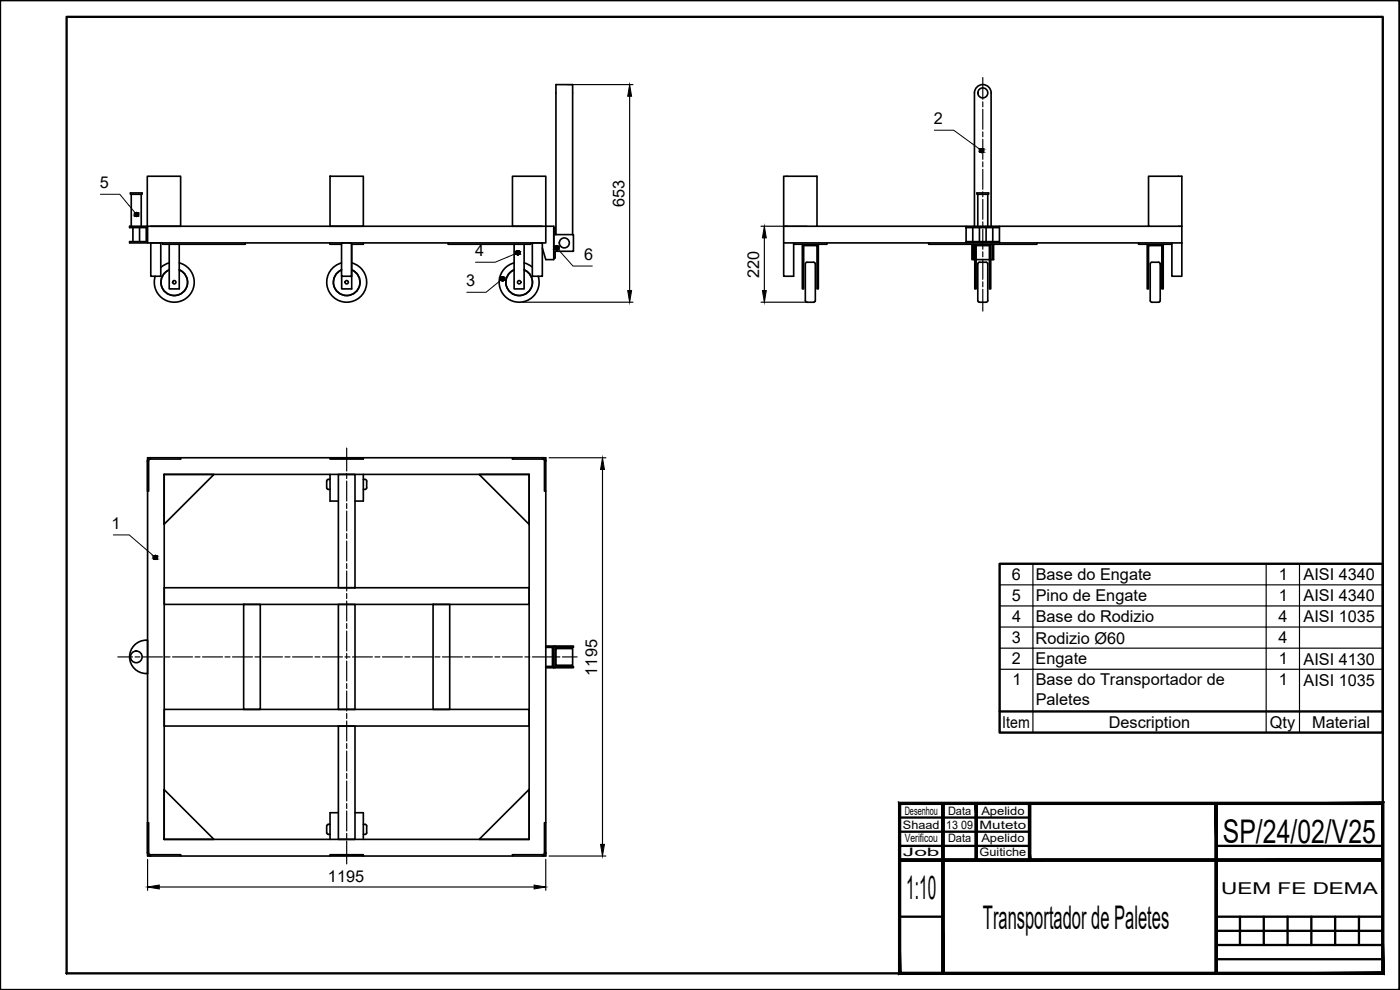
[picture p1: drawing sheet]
<svg xmlns="http://www.w3.org/2000/svg" width="420mm" height="297mm" viewBox="0 0 420 297" stroke-linecap="round" stroke-linejoin="round" font-family="sans-serif">
<!-- layer: MD_Visible -->
<g fill="none" stroke="#000" stroke-width=".5">
<path d="M297.4 27.9v40M297.5 27.9a2.5 2.5 0 0 0-2.5-2.5 2.5 2.5 0 0 0-2.6 2.5v40M39.1 57.9h2.6a.57 .57 0 0 1 .6-.1 .57 .57 0 0 1 .3 .5h-2.5a.58 .58 0 0 1-.6 .1 .58 .58 0 0 1-.4-.5zM39.4 58.3v9.6M42.4 58.3v9.6M99 52.9h10v15h-10zM235.2 52.9h10v15h-10zM293.2 57.9h2.5a.57 .57 0 0 1 .6-.1 .57 .57 0 0 1 .4 .5h-2.6a.57 .57 0 0 1-.6 .1 .57 .57 0 0 1-.3-.5zM293.4 58.3v9.6M296.4 58.3v9.6M39.9 68.3v4.2M41.9 68.3v4.2"/>
<path d="M44.2 67.9h-5.3v.4h5v4.2h-5v.4h5.4M44.3 67.9h119.5v5h-119.5zM44.3 67.9l-.1-15h10v15h-9M45.3 72.9h2.9v10h-2.9zM48.8 72.9v.4h24.8v-.4M50.8 73.3v13.4h3v-13.4M50.8 78.9l-1.4 .5-1.1 .8M53.8 78.9a6 6 0 0 1 4.3 7.4 6 6 0 0 1-7.5 4.1 6 6 0 0 1-4-7.5M99 72.9v.4h3.5M102.5 72.9h3v10h-3zM105.5 73.3v13.4h-3v-3.8M105.5 78.9a6 6 0 0 1 3.5 9.2 6 6 0 0 1-9.9 0 6 6 0 0 1 3.4-9.2"/>
<path d="M109 72.9v.4h-3.5M134.5 72.9v.4h24.8v-.4M154.3 73.3v13.4h3v-13.4M154.3 78.9a6 6 0 0 0-4.3 7.4 6 6 0 0 0 7.5 4.1 6 6 0 0 0 4-7.5M157.3 78.9l1.3 .5 1.2 .8M159.8 72.9h3v10h-3zM162.8 67.9h-9v-15h10v15M163.8 67.9h2.4v10h-2.4l-1-3.5M166.2 68.4h.4v2h5.5v5h-5.5v2h-.4M166.8 70.4v-45h5.1v45M235.2 67.9v5h54.7M235.2 72.9v10h3v-10"/>
<path d="M240.8 73.3v13.4h.4v-13h4v13h.4v-13.4M241.8 78.9l.4-.2h2l.4 .2 .1 10.8a.82 .82 0 0 1-.5 1h-2a1.42 1.42 0 0 1-.5-1.8zM245.2 67.9h44.7M248.2 72.9v.4h-10M278.7 72.9v.4h32.5v-.4M289.9 68.3v-.4h10v.4h-10v4.2M291.7 73.3v4.6h.4v-4.6M291.9 68.3v4.2M292.1 77.9h.4M292.5 73.3v13.4h.4v-13h4v13h.4v-13.4M292.9 77.9h4M293.5 78.9l.4-.2h2l.5 .2v10.8a.82 .82 0 0 1-.5 1h-2a1.41 1.41 0 0 1-.5-1.8z"/>
<path d="M293.9 68.3v4.2M295.9 68.3v4.2M297.3 77.9h.5M297.8 73.3v4.6h.4v-4.6M297.9 68.3v4.2M299.9 68.3v4.6M299.9 72.5h-10v.4h10M299.9 67.9h44.8M299.9 72.9h54.8M341.7 72.9v.4h10M344.3 73.3v13.4h.4v-13h4v13h.4v-13.4M345.3 78.9l.4-.2h2l.4 .2 .1 10.8a.82 .82 0 0 1-.5 1h-2a1.41 1.41 0 0 1-.5-1.8z"/>
<path d="M351.7 72.9v10h3v-10M354.7 67.9h-10v-15h10v20M53.8 81a4 4 0 0 1 1.7 6.1 4 4 0 0 1-6.4 0 4 4 0 0 1 1.7-6.1M105.5 81a4 4 0 0 1 1.7 6.1 4 4 0 0 1-6.3 0 4 4 0 0 1 1.6-6.1M154.3 81a4 4 0 0 0-1.7 6.1 4 4 0 0 0 6.4 0 4 4 0 0 0-1.7-6.1M45.2 137.3a1.02 1.02 0 0 0-1 1v9h.4l.1-9.3 .4-.3h9.1v-.4h-9.9v.7M54.2 137.3h44.8M99 137.3h10v.4h-10zM109 137.3h44.8M153.8 137.3h10v10h-.4l-.1-9.3-.4-.3h-9.1zM162.8 137.3a1 1 0 0 1 1 1M44.3 147.3v99.5"/>
<path d="M49.2 142.3h15l-15 15zM49.3 142.3h109.5v109.5h-109.5zM98 146.3a.81 .81 0 0 0 1 .5M99 143.8l-.9 .3-.1 2.2M99 142.3v8h2.5M101.5 142.3h5v34h-5zM109 143.8l1 .3v2.2M109 142.3v8h-2.5M110.1 146.3a.82 .82 0 0 1-1.1 .5M143.8 142.3h15v15zM163.8 147.3v99.5M49.3 176.3h109.5v5h-109.5z"/>
<path d="M73.1 181.3h5v31.5h-5zM101.5 181.3h5v31.5h-5zM130 181.3h5v31.5h-5zM163.8 193.8h2.4v6.5h-2.4v-.4h2v-5.7h-2zM166.2 193.8h.4v6.5h-.4M166.6 193.8h5.5v.4h-5.5M166.6 199.9h5.5v.4h-5.5M166.8 194.6h5.1v5h-5.1zM43.9 202.1a5 5 0 0 1-5-5.2 5 5 0 0 1 5.4-4.8v10h-.4M49.3 212.8h109.5v5h-109.5zM101.5 217.8h5v34h-5zM49.2 236.9l15 14.9h-15z"/>
<path d="M44.2 246.8h.4v9.1l.3 .5 9.3 .1v.3h-9a1.02 1.02 0 0 1-1-1zM44.3 256.2v.6h.9M54.2 256.8h44.8M99 247.4l-.9 .2-.1 2.2a.81 .81 0 0 0 1 .5M99 256.5h10v.3h-10zM101.5 243.8h-2.5v8M106.5 243.8h2.5v8M109 247.4l1 .2v2.2a.81 .81 0 0 1-1 .5M109 256.8h44.8M143.8 251.8l15-14.9v14.9zM163.8 255.8v-9h-.4l-.1 9.4-.4 .2-9.1 .1v.3h9M163.8 255.8v1h-1"/>
<path d="M163.8 255.8a1 1 0 0 1-1 1"/>
<circle cx="295" cy="27.9" r="1.5"/>
<circle cx="169.4" cy="72.9" r="1.5"/>
<circle cx="52.3" cy="84.7" r=".5"/>
<circle cx="104.1" cy="84.7" r=".5"/>
<circle cx="155.8" cy="84.7" r=".5"/>
<circle cx="40.9" cy="197.1" r="1.75"/>
</g>
<!-- layer: contornos visiveis -->
<g fill="none" stroke="#000" stroke-width=".7">
<path d="M0 .1h420v296.9h-420zM20 5.1h395v286.9h-395zM300 169.1h115v50.7h-115zM300 213.5h115M270 241h145v51h-145zM270 245.3h39M270 249.5h39M270 253.8h39M270 258h145M283 241v51M293 241v17M309 241v17"/>
<path d="M365 241v51M365 253.8h50M270 275h13M365 275h50M365 279.3h50M372.1 275v8.5M379.3 275v8.5M386.4 275v8.5M393.6 275v8.5M400.7 275v8.5M407.8 275v8.5M365 283.5h50"/>
<path d="M365 287.8h50"/>
</g>
<g fill="#000" stroke="#000" stroke-width=".3">
<path d="M270 257.7v.7l145-.7zM270 258.4l145-.7v.7z"/>
<path d="M282.6 241l.7 51v-51zM282.6 241l.7 51h-.7z"/>
<path d="M292.6 241v17h.7zM292.6 241h.7v17z"/>
<path d="M292.6 241l.7 17v-17zM292.6 241l.7 17h-.7z"/>
<path d="M308.6 241v17h.7zM308.6 241h.7v17z"/>
<path d="M308.6 241l.7 17v-17zM308.6 241l.7 17h-.7z"/>
<path d="M364.6 241l.7 51v-51zM364.6 241l.7 51h-.7z"/>
<path d="M270 258.4h145v-.7zM270 257.7h145l-145 .7z"/>
<path d="M270.3 291.7l-.7 .7 145-.7zM269.6 292.4l145-.7 .7 .7zM414.6 241.4v50.3l.7 .7zM414.6 241.4l.7-.7v51.7zM270.3 241.4h144.3l.7-.7zM269.6 240.7h145.7l-145 .7zM269.6 240.7l.7 51v-50.3zM269.6 240.7l.7 51-.7 .7z"/>
<path d="M282.6 241v51h.7zM282.6 241h.7v51z"/>
<path d="M364.6 241v51h.7zM364.6 241h.7v51z"/>
</g>
<!-- layer: cotagem -->
<g fill="none" stroke="#000" stroke-width=".35">
<path d="M170.3 25.4h19.7M189 28.9v58.3M228.4 67.9h13.8M229.4 71.4v15.8M156.8 90.7h33.2M228.4 90.7h13.8M164.8 137.3h17M180.8 140.9v112.5M300 169.1h115v50.7h-115zM300 175.5h115M310 169.1v50.7M380 169.1v50.7"/>
<path d="M390 169.1v50.7M300 194.5h115M300 188.1h115M300 181.8h115M300 200.8h115M300 213.5h115M44.3 257.8v9.3M163.8 257.8v9.3M164.8 256.8h17M47.8 266.1h112.5"/>
</g>
<path d="M189 25.4l.5 3.5h-1.1zM229.4 67.9l.6 3.5h-1.2zM188.4 87.2h1.1l-.5 3.5zM228.8 87.2h1.2l-.6 3.5zM180.8 137.3l.6 3.6h-1.2zM180.2 253.4h1.2l-.6 3.4zM44.3 266.1l3.5-.5v1.1zM160.3 265.6l3.5 .5-3.5 .6z" fill="#000" stroke="#000" stroke-width=".3"/>
<!-- layer: AM_5 -->
<path d="M280.4 39.1h5.8l7.9 5.7M30.1 58.3h5.9l4.6 5.6M154.8 76.1l-6.2 2.6h-5.9M167.5 74.8l4.5 5h5.8M150.3 84l-4.4 3.7h-5.8M34 160.5h4.8l7.4 6.4" fill="none" stroke="#000" stroke-width=".3"/>
<g fill="#000" stroke="#000" stroke-width=".3">
<path d="M294.4 45.8h.3zM294.5 44.6h.1zM40.8 65h.3zM40.9 63.7h.1zM155.3 76.4h.3zM155.3 75.2h.2zM167 75h.2zM167 73.8h.2zM150.7 84.3h.3zM150.7 83h.2zM46.5 167.9h.3zM46.5 166.6h.2z"/>
<path d="M294.4 45.8h.2zM294.5 45.8h.1z"/>
<path d="M294.5 44.6h.2zM294.4 44.6h.3z"/>
<path d="M294.4 44.6h.4zM294.4 44.6h.4z"/>
<path d="M294.4 44.6h.4zM294.3 44.6h.5z"/>
<path d="M294.4 45.8h.4zM294.4 45.8h.3z"/>
<path d="M294.3 44.6h.6zM294.3 44.6h.6z"/>
<path d="M294.3 45.7h.5zM294.3 45.7l.5 .1z"/>
<path d="M294.3 44.6l.6 .1zM294.2 44.7h.7z"/>
<path d="M294.3 45.7h.6zM294.3 45.7h.5z"/>
<path d="M294.2 44.7h.8zM294.2 44.7h.8z"/>
<path d="M294.2 45.7h.7zM294.2 45.7h.7z"/>
<path d="M294.2 44.7h.8zM294.2 44.7h.8z"/>
<path d="M294.2 45.6h.8zM294.2 45.6l.7 .1z"/>
<path d="M294.1 44.7l1 .1zM294.1 44.7l1 .1z"/>
<path d="M294.1 45.6h.9zM294.1 45.6h.9z"/>
<path d="M294.1 44.8h1zM294.1 44.8h1z"/>
<path d="M294.1 45.6h1zM294.1 45.6h.9z"/>
<path d="M294.1 44.8l1 .1zM294.1 44.8l1 .1z"/>
<path d="M294.1 45.5h1zM294.1 45.5l1 .1z"/>
<path d="M294 44.9h1.2zM294 44.9h1.2z"/>
<path d="M294 45.5h1.1zM294 45.5h1.1z"/>
<path d="M294 44.9l1.2 .1zM294 44.9l1.2 .1z"/>
<path d="M294 45.4h1.2zM294 45.4l1.1 .1z"/>
<path d="M294 45h1.2zM294 45h1.2z"/>
<path d="M294 45.3h1.2zM294 45.3l1.2 .1z"/>
<path d="M294 45l1.2 .1zM294 45l1.2 .1z"/>
<path d="M294 45.1l1.2 .1zM294 45.1l1.2 .1z"/>
<path d="M294 45.2l1.2 .1zM294 45.2l1.2 .1z"/>
<path d="M294 45.3h1.2zM294 45.3h1.2z"/>
<path d="M294 45.2h1.2zM294 45.2h1.2z"/>
<path d="M40.8 65h.2zM40.9 65h.1z"/>
<path d="M40.9 63.7l.2 .1zM40.8 63.8h.3z"/>
<path d="M40.8 63.8h.4zM40.8 63.8h.4z"/>
<path d="M40.8 63.8h.4zM40.7 63.8h.5z"/>
<path d="M40.8 64.9h.4zM40.8 64.9l.3 .1z"/>
<path d="M40.7 63.8h.6zM40.7 63.8h.6z"/>
<path d="M40.7 64.9h.5zM40.7 64.9h.5z"/>
<path d="M40.7 63.8h.6zM40.6 63.8h.7z"/>
<path d="M40.7 64.9h.6zM40.7 64.9h.5z"/>
<path d="M40.6 63.8l.8 .1zM40.6 63.8l.8 .1z"/>
<path d="M40.6 64.9h.7zM40.6 64.9h.7z"/>
<path d="M40.6 63.9h.8zM40.5 63.9h.9z"/>
<path d="M40.6 64.8h.8zM40.6 64.8l.7 .1z"/>
<path d="M40.5 63.9l1 .1zM40.5 63.9l1 .1z"/>
<path d="M40.5 64.8h.9zM40.5 64.8h.9z"/>
<path d="M40.5 64h1zM40.5 64h1z"/>
<path d="M40.5 64.7h1zM40.5 64.7l.9 .1z"/>
<path d="M40.4 64l1.1 .1zM40.4 64l1.1 .1z"/>
<path d="M40.4 64.7h1.1zM40.4 64.7h1.1z"/>
<path d="M40.4 64.1h1.2zM40.4 64.1h1.2z"/>
<path d="M40.4 64.6h1.1zM40.4 64.6l1.1 .1z"/>
<path d="M40.4 64.1l1.2 .1zM40.4 64.1l1.2 .1z"/>
<path d="M40.4 64.6h1.2zM40.4 64.6h1.1z"/>
<path d="M40.4 64.2h1.2zM40.4 64.2h1.2z"/>
<path d="M40.4 64.5h1.2zM40.4 64.5l1.2 .1z"/>
<path d="M40.4 64.2l1.2 .1zM40.4 64.2l1.2 .1z"/>
<path d="M40.4 64.5h1.2zM40.4 64.5h1.2z"/>
<path d="M40.3 64.3l1.3 .1zM40.3 64.3l1.3 .1z"/>
<path d="M40.3 64.4h1.3zM40.3 64.4h1.3z"/>
<path d="M40.3 64.4h1.3zM40.3 64.4l1.3 .1z"/>
<path d="M155.3 76.4l.2 .1zM155.3 76.5h.2z"/>
<path d="M155.3 75.2h.3zM155.3 75.2h.3z"/>
<path d="M155.3 75.2h.3zM155.2 75.2h.4z"/>
<path d="M155.2 75.2l.5 .1zM155.2 75.3h.5z"/>
<path d="M155.2 76.4h.4zM155.2 76.4h.4z"/>
<path d="M155.2 75.3h.5zM155.1 75.3h.6z"/>
<path d="M155.2 76.4h.5zM155.2 76.4h.4z"/>
<path d="M155.1 75.3h.7zM155 75.3h.8z"/>
<path d="M155.1 76.4h.6zM155.1 76.4h.6z"/>
<path d="M155 75.3l.8 .1zM155 75.4h.8z"/>
<path d="M155 76.3h.8zM155 76.3l.7 .1z"/>
<path d="M155 75.4h.9zM155 75.4h.9z"/>
<path d="M155 76.3h.8zM155 76.3h.8z"/>
<path d="M155 75.4h.9zM155 75.4h.9z"/>
<path d="M155 76.3h.9zM155 76.3h.8z"/>
<path d="M154.9 75.4l1 .1zM154.9 75.4l1 .1z"/>
<path d="M154.9 76.2h1zM154.9 76.2l1 .1z"/>
<path d="M154.9 75.5l1.1 .1zM154.9 75.5l1.1 .1z"/>
<path d="M154.9 76.2h1zM154.9 76.2h1z"/>
<path d="M154.9 75.6h1.1zM154.9 75.6h1.1z"/>
<path d="M154.9 76.1h1.1zM154.9 76.1l1 .1z"/>
<path d="M154.8 75.6l1.2 .1zM154.8 75.6l1.2 .1z"/>
<path d="M154.8 76.1h1.2zM154.8 76.1h1.2z"/>
<path d="M154.8 75.7h1.2zM154.8 75.7h1.2z"/>
<path d="M154.8 76h1.2zM154.8 76l1.2 .1z"/>
<path d="M154.8 75.7l1.2 .1zM154.8 75.7l1.2 .1z"/>
<path d="M154.8 76h1.2zM154.8 76h1.2z"/>
<path d="M154.8 75.8h1.2zM154.8 75.8h1.2z"/>
<path d="M154.8 75.8l1.2 .1zM154.8 75.8l1.2 .1z"/>
<path d="M154.8 75.9h1.2zM154.8 75.9l1.2 .1z"/>
<path d="M167 75h.2zM167 75h.2z"/>
<path d="M167 73.8h.2zM167 73.8h.2z"/>
<path d="M167 73.8h.3zM166.9 73.8h.4z"/>
<path d="M166.9 73.8h.5zM166.9 73.8h.5z"/>
<path d="M166.9 75h.4zM166.9 75h.3z"/>
<path d="M166.9 73.8h.5zM166.8 73.8h.6z"/>
<path d="M166.9 74.9h.5zM166.9 74.9l.4 .1z"/>
<path d="M166.8 73.8l.7 .1zM166.8 73.9h.7z"/>
<path d="M166.8 74.9h.6zM166.8 74.9h.6z"/>
<path d="M166.8 73.9h.7zM166.7 73.9h.8z"/>
<path d="M166.8 74.9h.7zM166.8 74.9h.6z"/>
<path d="M166.7 73.9h.9zM166.7 73.9h.9z"/>
<path d="M166.7 74.8h.8zM166.7 74.8l.8 .1z"/>
<path d="M166.7 73.9l.9 .1zM166.6 74h1z"/>
<path d="M166.7 74.8h.9zM166.7 74.8h.8z"/>
<path d="M166.6 74h1zM166.6 74h1z"/>
<path d="M166.6 74.8h1zM166.6 74.8h1z"/>
<path d="M166.6 74l1.1 .1zM166.6 74l1.1 .1z"/>
<path d="M166.6 74.7h1zM166.6 74.7l1 .1z"/>
<path d="M166.5 74.1h1.2zM166.5 74.1h1.2z"/>
<path d="M166.5 74.7h1.2zM166.5 74.7h1.1z"/>
<path d="M166.5 74.1l1.2 .1zM166.5 74.1l1.2 .1z"/>
<path d="M166.5 74.6h1.2zM166.5 74.6l1.2 .1z"/>
<path d="M166.5 74.2h1.2zM166.5 74.2h1.2z"/>
<path d="M166.5 74.5h1.2zM166.5 74.5l1.2 .1z"/>
<path d="M166.5 74.2l1.2 .1zM166.5 74.2l1.2 .1z"/>
<path d="M166.5 74.5h1.2zM166.5 74.5h1.2z"/>
<path d="M166.5 74.3l1.2 .1zM166.5 74.3l1.2 .1z"/>
<path d="M166.5 74.4h1.2zM166.5 74.4l1.2 .1z"/>
<path d="M166.5 74.4h1.2zM166.5 74.4h1.2z"/>
<path d="M150.7 84.3h.2zM150.7 84.3h.2z"/>
<path d="M150.7 83h.3zM150.7 83h.3z"/>
<path d="M150.7 83l.3 .1zM150.6 83.1h.4z"/>
<path d="M150.6 83.1h.5zM150.6 83.1h.5z"/>
<path d="M150.6 84.2h.4zM150.6 84.2l.4 .1z"/>
<path d="M150.6 83.1h.5zM150.5 83.1h.6z"/>
<path d="M150.6 84.2h.5zM150.6 84.2h.4z"/>
<path d="M150.5 83.1h.7zM150.5 83.1h.7z"/>
<path d="M150.5 84.2h.6zM150.5 84.2h.6z"/>
<path d="M150.5 83.1l.7 .1zM150.4 83.2h.8z"/>
<path d="M150.5 84.2h.7zM150.5 84.2h.6z"/>
<path d="M150.4 83.2h.9zM150.4 83.2h.9z"/>
<path d="M150.4 84.1h.8zM150.4 84.1l.8 .1z"/>
<path d="M150.4 83.2l.9 .1zM150.4 83.2l.9 .1z"/>
<path d="M150.4 84.1h.9zM150.4 84.1h.8z"/>
<path d="M150.3 83.3h1zM150.3 83.3h1z"/>
<path d="M150.3 84h1zM150.3 84l1 .1z"/>
<path d="M150.3 83.3l1.1 .1zM150.3 83.3l1.1 .1z"/>
<path d="M150.3 84h1zM150.3 84h1z"/>
<path d="M150.3 83.4h1.1zM150.3 83.4h1.1z"/>
<path d="M150.3 83.9h1.1zM150.3 83.9l1 .1z"/>
<path d="M150.2 83.4l1.2 .1zM150.2 83.4l1.2 .1z"/>
<path d="M150.2 83.9h1.2zM150.2 83.9h1.2z"/>
<path d="M150.2 83.5h1.2zM150.2 83.5h1.2z"/>
<path d="M150.2 83.8h1.2zM150.2 83.8l1.2 .1z"/>
<path d="M150.2 83.5l1.2 .1zM150.2 83.5l1.2 .1z"/>
<path d="M150.2 83.6h1.2zM150.2 83.6h1.2z"/>
<path d="M150.2 83.7l1.2 .1zM150.2 83.7l1.2 .1z"/>
<path d="M150.2 83.8h1.2zM150.2 83.8h1.2z"/>
<path d="M150.2 83.6h1.2zM150.2 83.6l1.2 .1z"/>
<path d="M46.5 167.9h.2zM46.5 167.9h.2z"/>
<path d="M46.5 166.6l.3 .1zM46.5 166.7h.3z"/>
<path d="M46.5 166.7h.3zM46.4 166.7h.4z"/>
<path d="M46.4 166.7h.5zM46.4 166.7h.5z"/>
<path d="M46.4 167.9h.4zM46.4 167.9h.4z"/>
<path d="M46.4 166.7h.5zM46.3 166.7h.6z"/>
<path d="M46.4 167.8h.5zM46.4 167.8l.4 .1z"/>
<path d="M46.3 166.7l.7 .1zM46.3 166.8h.7z"/>
<path d="M46.3 167.8h.6zM46.3 167.8h.6z"/>
<path d="M46.3 166.8h.7zM46.2 166.8h.8z"/>
<path d="M46.3 167.8h.7zM46.3 167.8h.6z"/>
<path d="M46.2 166.8h.9zM46.2 166.8h.9z"/>
<path d="M46.2 167.7h.8zM46.2 167.7l.8 .1z"/>
<path d="M46.2 166.8l.9 .1zM46.2 166.8l.9 .1z"/>
<path d="M46.2 167.7h.9zM46.2 167.7h.8z"/>
<path d="M46.1 166.9h1.1zM46.1 166.9h1.1z"/>
<path d="M46.1 167.6h1zM46.1 167.6l1 .1z"/>
<path d="M46.1 166.9l1.1 .1zM46.1 166.9l1.1 .1z"/>
<path d="M46.1 167.6h1.1zM46.1 167.6h1z"/>
<path d="M46.1 167h1.1zM46.1 167h1.1z"/>
<path d="M46.1 167.6h1.1zM46.1 167.6h1.1z"/>
<path d="M46.1 167l1.1 .1zM46.1 167l1.1 .1z"/>
<path d="M46.1 167.5h1.1zM46.1 167.5l1.1 .1z"/>
<path d="M46 167.1h1.3zM46 167.1h1.3z"/>
<path d="M46 167.4h1.2zM46 167.4l1.2 .1z"/>
<path d="M46 167.1l1.3 .1zM46 167.1l1.3 .1z"/>
<path d="M46 167.2l1.3 .1zM46 167.2l1.3 .1z"/>
<path d="M46 167.3l1.3 .1zM46 167.3l1.3 .1z"/>
<path d="M46 167.4h1.3zM46 167.4h1.2z"/>
<path d="M46 167.3h1.3zM46 167.3h1.3z"/>
</g>
<!-- layer: linha de eixo -->
<g fill="none" stroke="#000" stroke-width=".35">
<path d="M294.9 23.3v6.5M294.9 30.6v1.5M294.9 32.8v6M294.9 39.6v1.4M294.9 41.8v6M294.9 48.6v1.5M294.9 50.8v6M294.9 57.5v1.6M294.9 59.8v6M294.9 66.6v1.4M294.9 68.8v6M294.9 75.6v1.5"/>
<path d="M294.9 77.8v6M294.9 84.5v1.5M294.9 86.8v6.5M104 134.4v6.9M104 142.1v1.5M104 144.3v6M104 151.1v1.5M104 153.3v6M104 160.1v1.5M104 162.3v6M104 169.1v1.5M104 171.3v6"/>
<path d="M104 178.1v1.5M35.3 197.1h4.5M40.5 197.1h1.5M42.8 197.1h6M49.5 197.1h1.5M51.8 197.1h6M58.5 197.1h1.5M60.8 197.1h6M67.5 197.1h1.5M69.8 197.1h6M76.5 197.1h1.5M78.8 197.1h6"/>
<path d="M85.5 197.1h1.5M87.8 197.1h6M94.5 197.1h1.5M96.8 197.1h6M103.5 197.1h1.5M104 180.3v6M104 187.1v1.5M104 189.3v6M104 196.1v1.5M104 198.3v6M105.8 197.1h6M112.5 197.1h1.5"/>
<path d="M114.8 197.1h6M121.5 197.1h1.5M123.8 197.1h6M130.5 197.1h1.5M132.8 197.1h6M139.5 197.1h1.5M141.8 197.1h6M148.5 197.1h1.5M150.8 197.1h6M157.5 197.1h1.5M159.8 197.1h6M166.5 197.1h1.5"/>
<path d="M168.8 197.1h4.4M104 205.1v1.5M104 207.3v6M104 214.1v1.5M104 216.3v6M104 223.1v1.5M104 225.3v6M104 232.1v1.5M104 234.3v6M104 241.1v1.5M104 243.3v6M104 250.1v1.5"/>
<path d="M104 252.3v6.9"/>
</g>
<g font-size="9.8">
<text x="367" y="252.8">SP/24/02/V25</text>
<text x="272" y="269.8">1:10</text>
<text x="295" y="278.8">Transportador de Paletes</text>
</g>
<g font-size="4.9">
<text x="280.2" y="37.3">2</text>
<text x="29.9" y="56.5">5</text>
<text x="187.4" y="62.1" transform="rotate(-90 187.4 62.1)">653</text>
<text x="142.6" y="76.9">4</text>
<text x="175.3" y="78">6</text>
<text x="227.8" y="83.3" transform="rotate(-90 227.8 83.3)">220</text>
<text x="139.9" y="85.9">3</text>
<text x="33.5" y="158.8">1</text>
<text x="310.8" y="174">Base do Engate</text>
<text x="303.7" y="174">6</text>
<text x="383.8" y="174">1</text>
<text x="391.2" y="174.1">AISI 4340</text>
<text x="303.6" y="180.3">5</text>
<text x="310.8" y="180.3">Pino de Engate</text>
<text x="383.8" y="180.3">1</text>
<text x="391.2" y="180.4">AISI 4340</text>
<text x="303.7" y="186.7">4</text>
<text x="310.8" y="186.7">Base do Rodizio</text>
<text x="383.7" y="186.7">4</text>
<text x="391.2" y="186.7">AISI 1035</text>
<text x="303.6" y="193">3</text>
<text x="310.8" y="193.1">Rodizio Ø60</text>
<text x="383.7" y="193">4</text>
<text x="179.3" y="202.7" transform="rotate(-90 179.3 202.7)">1195</text>
<text x="303.7" y="199.3">2</text>
<text x="310.8" y="199.3">Engate</text>
<text x="383.8" y="199.3">1</text>
<text x="391.2" y="199.4">AISI 4130</text>
<text x="303.8" y="205.7">1</text>
<text x="310.8" y="205.7">Base do Transportador de</text>
<text x="383.8" y="205.7">1</text>
<text x="391.2" y="205.7">AISI 1035</text>
<text x="310.8" y="211.5">Paletes</text>
<text x="300.8" y="218.3">Item</text>
<text x="332.8" y="218.3">Description</text>
<text x="381.1" y="218.4">Qty</text>
<text x="393.8" y="218.3">Material</text>
<text x="98.4" y="264.6">1195</text>
<text x="366.5" y="268.1">UEM FE DEMA</text>
</g>
<g font-size="3.5">
<text x="271.5" y="244.6">Desenhou</text>
<text x="284.5" y="244.6">Data</text>
<text x="294.5" y="244.6">Apelido</text>
<text x="271" y="248.8">Shaad</text>
<text x="284" y="248.8">13 09</text>
<text x="294" y="248.8">Muteto</text>
<text x="271" y="256.8">Job</text>
<text x="271.5" y="252.6">Verificou</text>
<text x="284.5" y="252.6">Data</text>
<text x="294" y="256.8">Guitiche</text>
<text x="294.5" y="252.6">Apelido</text>
</g>
</svg>
